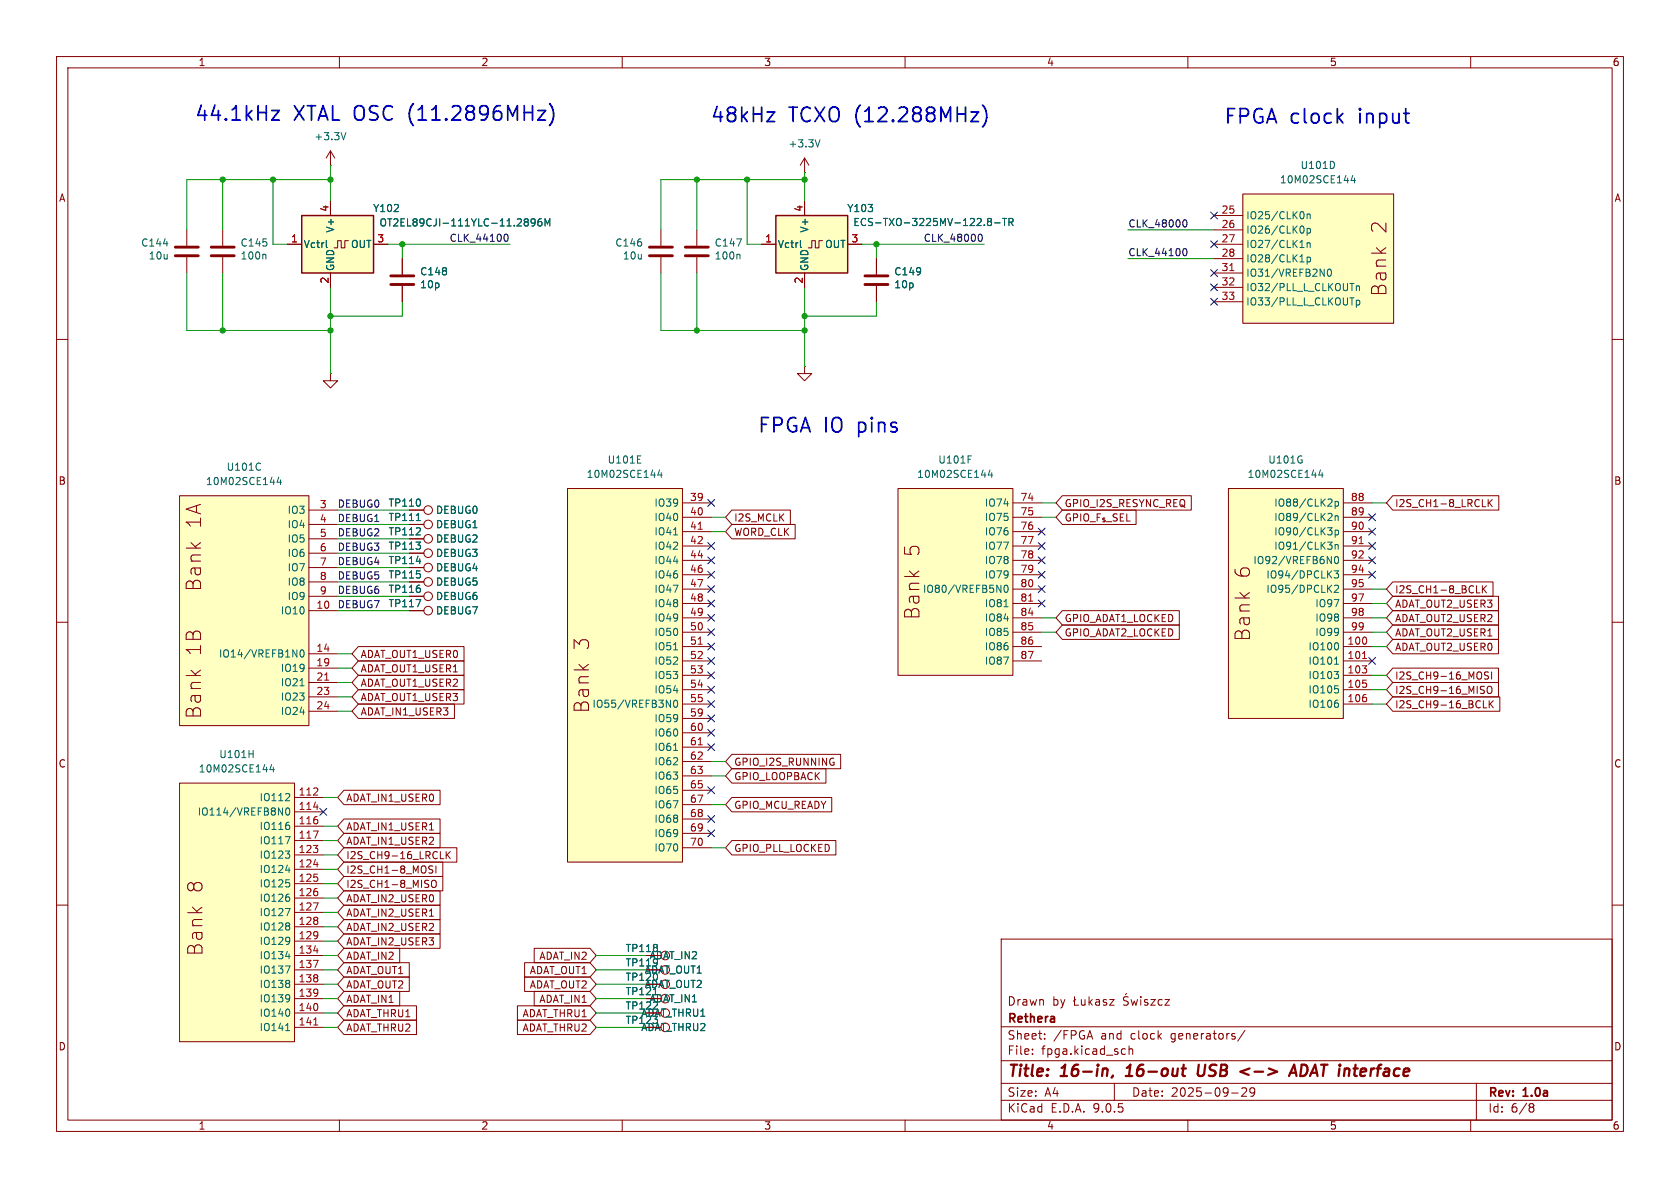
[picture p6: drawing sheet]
<svg xmlns="http://www.w3.org/2000/svg" width="297mm" height="210mm" viewBox="0 0 297 210" stroke-linecap="round" stroke-linejoin="round" font-family="sans-serif">
<g fill="none" stroke="#840000" stroke-width=".18">
<path d="M10 10h277v190h-277zM12 12h273v186h-273zM60 10v2M110 10v2M160 10v2M210 10v2M260 10v2M39.4 40.6v2.8M39.4 45.5v2.8M10 60h2M285 60h2M10 110h2"/>
<path d="M285 110h2M10 160h2M177 166h108v32h-108zM190 176.2v1.5h.7M190.2 176.7l-.5 .3M191.2 176.7v.9l.4 .1 .2-.1M191.8 176.7v1M192.5 176.2v1.5M192.7 177.1l.4 .6M193.1 176.7l-.6 .6M193.7 176.8h.6l.1 .9M194.4 177.1h-.5a.29 .29 0 0 0-.2 .3 .29 .29 0 0 0 .2 .3l.5-.1"/>
<path d="M195.6 176.8l-.4-.1-.2 .2 .1 .2 .5 .2v.3h-.6M196.2 176.7h.8l-.8 1h.8M199.2 175.6l-.2 .2M199.5 176.3l-.6-.1-.2 .1v.5l.6 .3 .2 .3-.3 .3-.6-.1M200 176.7l.2 1 .3-.7 .3 .7 .3-1M201.7 176.2v.1M201.7 176.7v1M202.9 176.8l-.4-.1-.2 .2 .1 .2 .5 .2v.3h-.6M203.5 176.7h.7l-.7 1h.7M205.5 176.8l-.5-.1-.3 .3v.4l.2 .2h.6M206 176.7h.7l-.7 1h.7M285 160h2"/>
<path d="M60 198v2M110 198v2M160 198v2M177 194.5h108M177 191.5h108M177 187.5h108M177 181.5h108M182.5 186.3v.1M182.5 185.5v.1M184.7 183.6v.1M184.7 182.8v.1M197 191.5v3"/>
<path d="M198.5 185.4l.5 .1M199 186.3l-.5 .1M199.6 185.5l.2-.1 .4 .1v.9M199.6 184.9v1.5M210 198v2M217.7 193.2h1.2M219.5 192.4l.6-.1 .2 .1 .1 .3-.9 1.1h.9M220.1 182.1l-1.3 2M221.8 192.9l-.3 .3h-.3l-.2-.3 .1-.5 .4-.1 .2 .1a.99 .99 0 0 1-.3 1.4h-.3M260 198v2M261 191.5v6.5M270.6 195.1l.4 .1 .2 .2-.3 .3"/>
<path d="M270.6 195.7h.3M270.9 195.7l.2 .2 .1 .4-.2 .2-.4 .1"/>
</g>
<path d="M196.7 190.1l-.2 .4M199 190.2h1.2M199.6 188.5l-.4 .3M208.9 188.9h.8M211.9 188.2l-.2 1.6 .2 .3a.66 .66 0 0 0 .9-.1M220.9 188.9l-1.6 .5 1.5 .6M227.9 190.2l.9-2 .4 2M228.1 189.6h1M230.6 188.2h-.5l-.2 2 .7-.1" fill="none" stroke="#840000" stroke-width=".4"/>
<path d="M37.3 43.7h4.1M37.3 45.2h4.1" fill="none" stroke="#840000" stroke-width=".51"/>
<path d="M46.8 44.9l.2 .2v.7" fill="none" stroke="#006464" stroke-width=".18"/>
<path d="M158.7 86.4h20.4v33h-20.4z" fill="#ffffc2"/>
<g fill="none" stroke="#840000" stroke-width=".18">
<path d="M142.2 30.5h.1M142.2 27.9l-.7 1.3M142.2 27.9l.8 1.3M142.2 27.9v2.6M158.7 86.4h20.4v33h-20.4zM179.1 88.9h5M179.1 91.4h5M179.1 94h5M179.1 96.5h5M179.1 99.1h5M179.1 101.6h5M179.1 104.1h5"/>
<path d="M179.1 106.7h5M179.1 109.2h5M179.1 111.8h5M179.1 114.3h5M179.1 116.8h5"/>
</g>
<path d="M145 24.7l-.5 1.3M171.1 80.6h.7M175 83.1l-.3 .9h.8M175.3 83.6v.8M177.5 107.3h.7M177.6 103.6l.2-.2a.68 .68 0 0 1 .4 .7 .68 .68 0 0 1-.4 .6l-.2-.1-.1-.4z" fill="none" stroke="#006464" stroke-width=".18"/>
<path d="M181.9 106.3h.7" fill="none" stroke="#a90000" stroke-width=".18"/>
<path d="M137.2 38.1h12.7v10.2h-12.7z" fill="#ffffc2"/>
<path d="M137.2 38.1h12.7v10.2h-12.7z" fill="none" stroke="#840000" stroke-width=".25"/>
<g fill="none" stroke="#840000" stroke-width=".18">
<path d="M142.2 35.6v2.5M134.6 43.2h2.6M142.2 48.3v2.5M145.4 42.5h-.6v1.3h-.7v-1.3h-.6v1.3h-.6M149.9 43.2h2.5M154.9 45.7v2.8M154.9 50.5v2.8M72.4 90.2h2.5M72.4 108h2.5M72.4 105.4h2.5M72.4 102.9h2.5"/>
<circle cx="75.7" cy="90.2" r=".76"/>
<circle cx="75.7" cy="107.9" r=".76"/>
<circle cx="75.7" cy="105.4" r=".76"/>
<circle cx="75.7" cy="102.9" r=".76"/>
</g>
<path d="M174.8 39.2l-.2-.3 .2-.3h.2l.3 .3-.3 .3M174.8 39.2l-.2 .2v.4l.2 .1 .4-.1 .1-.2v-.2l-.3-.2M174.8 39.2h.2M175.8 39.4h1M177.2 38.6h.8M177.6 38.6v1.3M178.4 39.3l.6-.1 .1-.2-.1-.3-.6-.1v1.3M178.7 39.3l.4 .6M141.5 42.5v1.1M73.5 106h.9l-.6 1.3" fill="none" stroke="#006464" stroke-width=".18"/>
<path d="M152.9 48.8h4.1M152.9 50.3h4.1" fill="none" stroke="#840000" stroke-width=".51"/>
<path d="M217.2 86.4h20.3v40.6h-20.3z" fill="#ffffc2"/>
<g fill="none" stroke="#840000" stroke-width=".18">
<path d="M58.4 29.2h.1M58.4 26.7l-.7 1.2M58.4 26.7l.8 1.2M58.4 26.7v2.5M33 40.6v2.8M33 45.5v2.8M72.4 95.3h2.5M217.2 86.4h20.3v40.6h-20.3zM237.5 88.9h5.1M237.5 91.4h5.1M237.5 94h5.1M237.5 96.5h5.1"/>
<path d="M237.5 99.1h5.1M72.4 100.3h2.5M237.5 101.6h5.1M237.5 104.1h5.1M237.5 106.7h5.1M237.5 109.2h5.1M237.5 111.8h5.1M237.5 114.3h5.1M237.5 116.8h5.1M237.5 119.4h5.1M237.5 121.9h5.1M237.5 124.5h5.1"/>
<circle cx="75.7" cy="95.2" r=".76"/>
<circle cx="75.7" cy="100.3" r=".76"/>
</g>
<g fill="none" stroke="#006464" stroke-width=".18">
<path d="M61.1 23.4l-.4 1.3M28.9 43.1h.8M73.6 99.2h.8M233.4 83.1l-.3 .9h.8M233.7 83.6v.8M234.7 89.5h.8M234.7 93.3h.8l-.4 .5M234.7 95.8h.8l-.4 .5M235.4 90.8l.1 .2-.1 .3-.7 .7h.8M235.4 96.4l.1 .2-.1 .4M235.4 88.3v.5M235.4 93.9v.5"/>
<path d="M236 88.7l.4-.1 .2 .3-.1 .5h-.5M236 88.6v1.3M236 91.2v.8M236 93.7v1.3M236 96.3v.8M236 93.8l.4-.1 .2 .3-.1 .5h-.5M236 91.3l.2-.1h.3l.1 .8M236 96.4l.2-.1h.3l.1 .8M236.1 98.4h.1a.68 .68 0 0 1 .5 .6 .68 .68 0 0 1-.5 .6 .84 .84 0 0 1-.1-1.2zM235.9 100.9h.7l-.4 .5 .4 .1v.6l-.2 .1-.5-.1M235.9 118.7h.7l-.4 .5M235.9 103.6l.5-.2 .2 .4-.7 .9h.7"/>
<path d="M235.9 117.4h.7M236.6 113.9v.7M236.6 119.3v.5M236 121.2h.6M236.5 121.8l.1 .2-.1 .4M236.6 124.4v.5"/>
</g>
<path d="M240.3 96.1h.7M240.9 116.4h.7" fill="none" stroke="#a90000" stroke-width=".18"/>
<path d="M31 43.7h4.1M31 45.2h4.1" fill="none" stroke="#840000" stroke-width=".51"/>
<path d="M53.3 38.1h12.7v10.2h-12.7z" fill="#ffffc2"/>
<path d="M53.3 38.1h12.7v10.2h-12.7z" fill="none" stroke="#840000" stroke-width=".25"/>
<g fill="none" stroke="#840000" stroke-width=".18">
<path d="M58.4 35.6v2.5M50.8 43.2h2.5M58.4 48.3v2.5M61.6 42.5h-.6v1.3h-.7v-1.3h-.6v1.3h-.6M66 43.2h2.6M142.2 64.8v1.2h1.3l-1.3 1.3-1.2-1.3h1.2M142.2 64.8h.1M72.4 97.8h2.5M72.4 92.7h2.5"/>
<circle cx="75.7" cy="92.7" r=".76"/>
<circle cx="75.7" cy="97.8" r=".76"/>
</g>
<path d="M92.9 38.7h.3l.2 .2-.2 .3M92.9 39.2h.3M93.2 39.2l.2 .3v.2l-.1 .2h-.4M94.6 39.2l-.2 .3-.4-.1-.1-.2 .1-.5h.4l.1 .1a.84 .84 0 0 1-.3 1.1h-.2M95.7 38.7h-.4a.86 .86 0 0 0 0 1.2l.5-.1v-.4l-.2-.2h-.4l-.1 .2M96.4 39.9v-1.2l.4 .9 .4-.9v1.2M57.7 42.5v1.1M73.6 92h.7" fill="none" stroke="#006464" stroke-width=".18"/>
<path d="M219.7 34.3h26.7v22.9h-26.7z" fill="#ffffc2"/>
<path d="M214.6 38.1h5.1M219.7 34.3h26.7v22.9h-26.7zM71.1 45.7v2.8M71.1 50.5v2.8M214.6 40.6h5.1M214.6 43.2h5.1M214.6 45.7h5.1M214.6 48.3h5.1M214.6 50.8h5.1M214.6 53.3h5.1" fill="none" stroke="#840000" stroke-width=".18"/>
<g fill="none" stroke="#006464" stroke-width=".18">
<path d="M230.4 37.5l.1 .4-.1 .7M231.1 37.8v.9M231.1 38l.2-.2 .3 .1v.8M235.9 28.8v.7M239.2 31l-.3 .9h.7M239.5 31.5v.8M229.8 43.8h.7M229.8 46.3h.7M230.5 40.2v.8M231.1 40.4v1.2M231.1 42.9v.9M231.1 45.5v1.2"/>
<path d="M231.1 43l.2-.1 .3 .1v.8M231.1 40.4h.3l.3 .2-.1 .6h-.5M231.1 45.5h.3l.3 .2-.1 .5h-.5M234.8 47.7l.2-.1a.68 .68 0 0 1 .4 .6 .68 .68 0 0 1-.4 .6l-.2-.1-.1-.3zM238.6 50.1h.8M238.6 52.6h.8M239.8 50.5v.9M239.8 53.1v1.2M239.8 50.7l.2-.2 .3 .1v.8M239.8 53.1h.4l.2 .2-.1 .6h-.5"/>
</g>
<path d="M217.4 47.8h.7" fill="none" stroke="#a90000" stroke-width=".18"/>
<path d="M69.1 48.8h4.1M69.1 50.3h4.1" fill="none" stroke="#840000" stroke-width=".51"/>
<path d="M31.7 87.6h22.9v40.7h-22.9z" fill="#ffffc2"/>
<g fill="none" stroke="#840000" stroke-width=".18">
<path d="M31.7 87.6h22.9v40.7h-22.9zM54.6 90.2h5.1M54.6 92.7h5.1M54.6 95.3h5.1M54.6 97.8h5.1M54.6 100.3h5.1M54.6 102.9h5.1M54.6 105.4h5.1M54.6 108h5.1M54.6 115.6h5.1M54.6 118.1h5.1M54.6 120.7h5.1"/>
<path d="M54.6 123.2h5.1M54.6 125.7h5.1"/>
</g>
<path d="M46 81.9l.1 .1M46.1 83l-.1 .1M49.3 84.3l-.3 .9h.8M49.6 84.8v.9M53.2 114.9h.1a.68 .68 0 0 1 .5 .6 .68 .68 0 0 1-.5 .6 .84 .84 0 0 1-.1-1.2zM53 121.2h.8" fill="none" stroke="#006464" stroke-width=".18"/>
<path d="M57.4 120.2h.7" fill="none" stroke="#a90000" stroke-width=".18"/>
<path d="M100.3 86.4h20.3v66h-20.3z" fill="#ffffc2"/>
<g fill="none" stroke="#840000" stroke-width=".18">
<path d="M100.3 86.4h20.3v66h-20.3zM120.6 88.9h5.1M120.6 91.4h5.1M120.6 94h5.1M120.6 96.5h5.1M120.6 99.1h5.1M120.6 101.6h5.1M120.6 104.1h5.1M120.6 106.7h5.1M120.6 109.2h5.1M120.6 111.8h5.1M120.6 114.3h5.1"/>
<path d="M120.6 116.8h5.1M120.6 119.4h5.1M120.6 121.9h5.1M120.6 124.5h5.1M120.6 127h5.1M120.6 129.5h5.1M120.6 132.1h5.1M120.6 134.6h5.1M120.6 137.2h5.1M120.6 139.7h5.1M120.6 142.2h5.1M120.6 144.8h5.1"/>
<path d="M120.6 147.3h5.1M120.6 149.9h5.1"/>
</g>
<path d="M112.7 81.9h.6M112.7 80.6h.6M116.6 83.1l-.3 .9h.8M116.9 83.6v.8M119.1 94.6h.7M119.1 114.9h.7M119.1 132.7h.7M119.2 123.9l.2-.1a.68 .68 0 0 1 .4 .6 .68 .68 0 0 1-.4 .6l-.2-.1-.1-.3z" fill="none" stroke="#006464" stroke-width=".18"/>
<path d="M123.4 93.6h.8M123.4 113.9h.8M123.4 131.7h.8" fill="none" stroke="#a90000" stroke-width=".18"/>
<path d="M31.7 138.4h20.4v45.8h-20.4z" fill="#ffffc2"/>
<g fill="none" stroke="#840000" stroke-width=".18">
<path d="M58.4 35.6v2.5M142.2 35.6v2.5M50.8 43.2h2.5M58.4 48.3v2.5M66 43.2h2.6M71.1 45.7v2.8M71.1 50.5v2.8M116.8 40.6v2.8M116.8 45.5v2.8M123.2 40.6v2.8M123.2 45.5v2.8M134.6 43.2h2.6"/>
<path d="M142.2 48.3v2.5M149.9 43.2h2.5M154.9 45.7v2.8M154.9 50.5v2.8M58.4 66v1.3h1.3l-1.3 1.3-1.3-1.3h1.3M58.4 66h.1M72.4 90.2h2.5M72.4 95.3h2.5M72.4 97.8h2.5M72.4 92.7h2.5M129.4 92.7h11.2v2.6h-11.2l-1.1-1.3zM129.4 90.2h10.3v2.5h-10.3l-1.1-1.3z"/>
<path d="M187.8 90.2h13v2.5h-13l-1.1-1.3zM187.8 87.6h22.8v2.6h-22.8l-1.1-1.3zM246.2 87.6h18.8v2.6h-18.8l-1.1-1.3zM262.1 89.6h.6M263.1 88.3v1.3M263.3 88.8l.5 .8M263.8 88.3l-.7 .7M63.3 119.4h18.7v2.5h-18.7l-1.1-1.2zM63.3 114.3h18.7v2.5h-18.7l-1.1-1.2zM63.3 116.8h18.7v2.6h-18.7l-1.1-1.3zM72.4 108h2.5M72.4 105.4h2.5"/>
<path d="M72.4 102.9h2.5M72.4 100.3h2.5M187.8 107.9h20.7v2.6h-20.7l-1.1-1.3zM187.8 110.5h20.7v2.5h-20.7l-1.1-1.2zM246.2 110.5h18.7v2.5h-18.7l-1.1-1.2zM246.2 118.1h18.7v2.6h-18.7l-1.1-1.3zM246.2 107.9h18.7v2.6h-18.7l-1.1-1.3zM246.2 102.9h17.7v2.5h-17.7l-1.1-1.3zM246.2 105.4h18.7v2.6h-18.7l-1.1-1.3zM246.2 113h18.7v2.6h-18.7l-1.1-1.3zM261 104.8h.6M262.1 103.5v1.3"/>
<path d="M262.2 104.1l.6 .7M262.8 103.5l-.7 .8M263.1 118.8h-.4l-.2 .1v.4l.5 .2 .1 .3-.2 .3-.5-.1M263.7 118.8v1.3M31.7 138.4h20.4v45.8h-20.4zM60.8 139.7h17v2.5h-17l-1.1-1.2zM63.3 124.5h17v2.5h-17l-1.1-1.3zM63.3 121.9h18.7v2.6h-18.7l-1.1-1.3zM129.4 133.3h19.2v2.6h-19.2l-1.1-1.3zM129.4 135.9h16.6v2.5h-16.6l-1.1-1.2zM246.2 120.6h18.7v2.6h-18.7l-1.1-1.3zM246.2 123.2h19v2.5h-19l-1.1-1.2z"/>
<path d="M262.2 121.3l.2 .1M262.2 125.1h.6M262.3 122l.1 .2-.1 .3M263 121.5l.2-.2a.43 .43 0 0 1 .6 .4v.5a.42 .42 0 0 1-.5 .4 .42 .42 0 0 1-.4-.4zM263.3 123.9v1.2M263.5 124.4l.5 .7M264 123.9l-.7 .7M52.1 141h5M52.1 143.5h5M52.1 146.1h5M52.1 148.6h5M52.1 151.1h5"/>
<path d="M52.1 153.7h5M52.1 156.2h5M52.1 158.8h5M60.8 149.9h20v2.5h-20l-1.1-1.3zM60.8 144.8h17v2.5h-17l-1.1-1.2zM60.8 147.3h17v2.6h-17l-1.1-1.3zM60.8 154.9h17.5v2.6h-17.5l-1.1-1.3zM60.8 157.5h17v2.5h-17l-1.1-1.2zM60.8 152.4h17.5v2.5h-17.5l-1.1-1.2zM75.8 153.4l.7 .6-.2 .3h-.5M76.3 155.8l.3-.2a.43 .43 0 0 1 .5 .4v.5a.42 .42 0 0 1-.4 .4 .42 .42 0 0 1-.4-.4zM76.5 153.1h-.5l-.2 .2"/>
<path d="M77.1 153.1v1.2M77.8 151.8h.7M78.9 150.5v1.3M79.1 151.1l.5 .7M79.6 150.5l-.7 .8M129.4 141h17.6v2.5h-17.6l-1.1-1.3zM129.4 148.6h18.4v2.5h-18.4l-1.1-1.2zM52.1 161.3h5M52.1 163.8h5M52.1 166.4h5M52.1 168.9h5M52.1 171.5h5"/>
<path d="M52.1 174h5M52.1 176.5h5M52.1 179.1h5M60.8 160h17v2.6h-17l-1.1-1.3zM60.8 162.6h17v2.5h-17l-1.1-1.3zM60.8 167.6h9.9v2.6h-9.9l-1.1-1.3zM60.8 165.1h17v2.5h-17l-1.1-1.2zM60.8 175.3h9.9v2.5h-9.9l-1.1-1.3zM60.8 170.2h11.6v2.5h-11.6l-1.1-1.2zM60.8 172.7h11.6v2.6h-11.6l-1.1-1.3zM60.8 177.8h12.8v2.5h-12.8l-1.1-1.2zM91.5 177.8h12.8l1.1 1.3-1.1 1.2h-12.8z"/>
<path d="M92.7 172.7h11.6l1.1 1.3-1.1 1.3h-11.6zM92.7 170.2h11.6l1.1 1.3-1.1 1.2h-11.6zM94.4 167.6h9.9l1.1 1.3-1.1 1.3h-9.9zM94.4 175.3h9.9l1.1 1.2-1.1 1.3h-9.9zM52.1 181.6h5M60.8 180.3h12.8v2.6h-12.8l-1.1-1.3zM91.5 180.3h12.8l1.1 1.3-1.1 1.3h-12.8z"/>
</g>
<g fill="none" stroke="#006464" stroke-width=".18">
<path d="M92.9 38.7h.3l.2 .2-.2 .3M92.9 39.2h.3M93.2 39.2l.2 .3v.2l-.1 .2h-.4M94.6 39.2l-.2 .3-.4-.1-.1-.2 .1-.5h.4l.1 .1a.84 .84 0 0 1-.3 1.1h-.2M95.7 38.7h-.4a.86 .86 0 0 0 0 1.2l.5-.1v-.4l-.2-.2h-.4l-.1 .2M96.4 39.9v-1.2l.4 .9 .4-.9v1.2M174.8 39.2l-.2-.3 .2-.3h.2l.3 .3-.3 .3M174.8 39.2l-.2 .2v.4l.2 .1 .4-.1 .1-.2v-.2l-.3-.2M174.8 39.2h.2M175.8 39.4h1M177.2 38.6h.8M177.6 38.6v1.3"/>
<path d="M178.4 39.3l.6-.1 .1-.2-.1-.3-.6-.1v1.3M178.7 39.3l.4 .6M57.7 42.5v1.1M130.2 42.2h.9l-.6 1.3M130.6 44.9l.2 .2v.7M141.5 42.5v1.1M73.6 99.2h.8M73.6 92h.7M73.5 106h.9l-.6 1.3M44 133.3h.8M44.8 132.7v1.2M48 135.1l-.3 .9h.8"/>
<path d="M48.3 135.6v.9M49.2 142.8l.7 1.3v-1.3M50.4 147.9h.9l-.6 1.3M50.4 150.4h.8l-.4 .5M50.5 153.8h.8M50.6 155.5h.6M50.6 142.9l.2-.1a.68 .68 0 0 1 .4 .7 .68 .68 0 0 1-.4 .6l-.2-.1-.1-.4zM51.1 140.3l.1 .2v.3l-.8 .7h.8M51.1 156.1l.1 .1-.1 .5M51.2 146v.5M51.2 151v.6M51.2 158.7v.5"/>
<path d="M50.4 160.6h.9l-.6 1.3M50.4 170.8h.9l-.6 1.2M50.5 169.1h.8M51.1 165.7l.1 .1a1.07 1.07 0 0 1-.2 1M51.1 175.9l.1 .1a1.07 1.07 0 0 1-.2 1M51.2 163.3v.3M51.2 163.8v.5M51.2 173.4v.3M51.2 174v.4M51.2 178.6v.8M51.2 166.2l-.1 .2M51.2 176.4l-.1 .2"/>
<path d="M50.5 182.2h.7"/>
</g>
<path d="M56.1 139.4v.4M55.4 140.6h.8M55.4 146.9h.8l-.5 1.3M55.4 159.6h.8l-.5 1.3M55.5 142.7h.7M55.5 152.8h.7M55.4 169.8h.8l-.5 1.2M55.5 168.1h.7M55.5 181.2h.7" fill="none" stroke="#a90000" stroke-width=".18"/>
<path d="M114.8 43.7h4.1M114.8 45.2h4.1M121.2 43.7h4M121.2 45.2h4" fill="none" stroke="#840000" stroke-width=".51"/>
<path d="M209.2 39l.2-.1a.68 .68 0 0 1 .4 .6 .68 .68 0 0 1-.4 .6l-.2-.1M89.2 41.5l.2-.1a.68 .68 0 0 1 .4 .6 .68 .68 0 0 1-.4 .7l-.2-.2M173 41.5l.2-.1a.68 .68 0 0 1 .5 .6 .68 .68 0 0 1-.5 .7l-.2-.2M209.2 44.1l.2-.2a.68 .68 0 0 1 .4 .7 .68 .68 0 0 1-.4 .6l-.2-.1" fill="none" stroke="#0f0f0f" stroke-width=".18"/>
<g fill="none" stroke="#009600" stroke-width=".18">
<path d="M39.4 31.8v8.8M48.3 31.8v11.4h2.5M58.4 29.2v6.4M58.4 31.8h-25.4v8.8M123.2 31.8v8.8M132.1 31.8v11.4h2.5M142.2 30.5v5.1M142.2 31.8h-25.4v8.8M33 48.3v10.1h25.4M39.4 48.3v10.1M58.4 50.8v15.2M68.6 43.2h21.6"/>
<path d="M71.1 53.3v2.6h-12.7M71.1 43.2v2.5M116.8 48.3v10.1h25.4M123.2 48.3v10.1M142.2 50.8v14M152.4 43.2h21.6M154.9 53.3v2.6h-12.7M154.9 43.2v2.5M199.4 45.7h15.2M199.4 40.6h15.2M59.7 97.8h12.7M59.7 95.3h12.7"/>
<path d="M59.7 92.7h12.7M59.7 90.2h12.7M125.7 91.4h2.6M125.7 94h2.6M184.1 88.9h2.6M184.1 91.4h2.6M242.6 88.9h2.5M59.7 100.3h12.7M59.7 102.9h12.7M59.7 115.6h2.5M59.7 118.1h2.5M59.7 105.4h12.7"/>
<path d="M59.7 108h12.7M184.1 109.2h2.6M184.1 111.8h2.6M242.6 104.1h2.5M242.6 106.7h2.5M242.6 109.2h2.5M242.6 114.3h2.5M242.6 119.4h2.5M242.6 111.8h2.5M59.7 125.7h2.5M59.7 120.7h2.5M59.7 123.2h2.5"/>
<path d="M125.7 137.2h2.6M125.7 134.6h2.6M242.6 121.9h2.5M242.6 124.5h2.5M57.1 141h2.6M57.1 146.1h2.6M57.1 148.6h2.6M57.1 156.2h2.6M57.1 158.8h2.6M57.1 151.1h2.6M57.1 153.7h2.6M125.7 149.9h2.6"/>
<path d="M125.7 142.2h2.6M57.1 168.9h2.6M57.1 179.1h2.6M57.1 176.5h2.6M57.1 174h2.6M57.1 171.5h2.6M57.1 161.3h2.6M57.1 163.8h2.6M57.1 166.4h2.6M105.4 168.9h8.9M105.4 179.1h8.9M105.4 176.5h8.9"/>
<path d="M105.4 174h8.9M105.4 171.5h8.9M57.1 181.6h2.6M105.4 181.6h8.9"/>
</g>
<g fill="none" stroke="#000084" stroke-width=".18">
<path d="M214 37.5l1.2 1.2M215.2 37.5l-1.2 1.2M214 47.7l1.2 1.2M214 42.6l1.2 1.2M214 52.7l1.2 1.2M214 50.2l1.2 1.2M215.2 47.7l-1.2 1.2M215.2 42.6l-1.2 1.2M215.2 52.7l-1.2 1.2M215.2 50.2l-1.2 1.2M125.1 95.9l1.2 1.2M125.1 98.5l1.2 1.2"/>
<path d="M125.1 88.3l1.2 1.2M126.3 95.9l-1.2 1.2M126.3 98.5l-1.2 1.2M126.3 88.3l-1.2 1.2M183.5 98.5l1.3 1.2M183.5 93.4l1.3 1.2M183.5 95.9l1.3 1.2M184.8 98.5l-1.3 1.2M184.8 93.4l-1.3 1.2M184.8 95.9l-1.3 1.2M242 98.5l1.2 1.2M242 93.4l1.2 1.2"/>
<path d="M242 90.8l1.2 1.2M242 95.9l1.2 1.2M243.2 98.5l-1.2 1.2M243.2 93.4l-1.2 1.2M243.2 90.8l-1.2 1.2M243.2 95.9l-1.2 1.2M125.1 111.2l1.2 1.2M125.1 108.6l1.2 1.2M125.1 101l1.2 1.2M125.1 106.1l1.2 1.2M125.1 103.5l1.2 1.2M125.1 118.8l1.2 1.2"/>
<path d="M125.1 116.2l1.2 1.2M125.1 113.7l1.2 1.2M126.3 111.2l-1.2 1.2M126.3 108.6l-1.2 1.2M126.3 101l-1.2 1.2M126.3 106.1l-1.2 1.2M126.3 103.5l-1.2 1.2M126.3 118.8l-1.2 1.2M126.3 116.2l-1.2 1.2M126.3 113.7l-1.2 1.2M183.5 103.5l1.3 1.2M183.5 106.1l1.3 1.2"/>
<path d="M183.5 101l1.3 1.2M184.8 103.5l-1.3 1.2M184.8 106.1l-1.3 1.2M184.8 101l-1.3 1.2M242 116.2l1.2 1.2M242 101l1.2 1.2M243.2 116.2l-1.2 1.2M243.2 101l-1.2 1.2M125.1 139.1l1.2 1.2M125.1 121.3l1.2 1.2M125.1 123.9l1.2 1.2M125.1 126.4l1.2 1.2"/>
<path d="M125.1 128.9l1.2 1.2M125.1 131.5l1.2 1.2M126.3 131.5l-1.2 1.2M126.3 139.1l-1.2 1.2M126.3 121.3l-1.2 1.2M126.3 123.9l-1.2 1.2M126.3 126.4l-1.2 1.2M126.3 128.9l-1.2 1.2M56.5 142.9l1.3 1.2M57.8 142.9l-1.3 1.2M125.1 144.2l1.2 1.2M125.1 146.7l1.2 1.2"/>
<path d="M126.3 144.2l-1.2 1.2M126.3 146.7l-1.2 1.2"/>
</g>
<path d="M48 19.5h1.4l-1.4 1.7h1.4M95.1 19.5h1.3l-1.3 1.7h1.3M97.2 18.3a2.91 2.91 0 0 1 0 3.9M135.6 19.8h1.3l-1.3 1.7h1.3M171.7 19.8h1.3l-1.3 1.7h1.3M173.7 18.6a2.91 2.91 0 0 1 0 3.9M236.7 20.8l.7 .9M237.4 20l-1 1" fill="none" stroke="#0000c2" stroke-width=".32"/>
<g fill="#009600" stroke="#009600" stroke-width=".18">
<circle cx="154.9" cy="43.2" r=".46"/>
<circle cx="39.4" cy="31.8" r=".46"/>
<circle cx="48.3" cy="31.8" r=".46"/>
<circle cx="58.4" cy="55.9" r=".46"/>
<circle cx="71.1" cy="43.2" r=".46"/>
<circle cx="39.4" cy="58.4" r=".46"/>
<circle cx="58.4" cy="31.8" r=".46"/>
<circle cx="142.2" cy="55.9" r=".46"/>
<circle cx="142.2" cy="31.8" r=".46"/>
<circle cx="58.4" cy="58.4" r=".46"/>
<circle cx="132.1" cy="31.8" r=".46"/>
<circle cx="123.2" cy="31.8" r=".46"/>
<circle cx="142.2" cy="58.4" r=".46"/>
<circle cx="123.2" cy="58.4" r=".46"/>
</g>
<g font-size="3.5" fill="#0000c2">
<text x="34.3" y="21.8">44.1kHz</text>
<text x="51.9" y="21.8">XTAL OSC (11.2896MHz)</text>
<text x="125.5" y="22.1">48kHz</text>
<text x="139.5" y="22.1">TCXO (12.288MHz)</text>
<text x="216.2" y="22.3">FPGA clock</text>
<text x="240.5" y="22.3">input</text>
<text x="133.8" y="76.9">FPGA IO</text>
<text x="151.9" y="76.9">pins</text>
</g>
<g font-size="3.5" fill="#840000">
<text x="245.3" y="41.4" transform="rotate(-90 245.3 41.4)">2</text>
<text x="245.3" y="52.5" transform="rotate(-90 245.3 52.5)">Bank</text>
<text x="35.8" y="93.5" transform="rotate(-90 35.8 93.5)">1A</text>
<text x="162.8" y="98.5" transform="rotate(-90 162.8 98.5)">5</text>
<text x="35.8" y="104.6" transform="rotate(-90 35.8 104.6)">Bank</text>
<text x="221.2" y="102.4" transform="rotate(-90 221.2 102.4)">6</text>
<text x="162.8" y="109.6" transform="rotate(-90 162.8 109.6)">Bank</text>
<text x="221.2" y="113.4" transform="rotate(-90 221.2 113.4)">Bank</text>
<text x="35.8" y="116.1" transform="rotate(-90 35.8 116.1)">1B</text>
<text x="104.4" y="115.1" transform="rotate(-90 104.4 115.1)">3</text>
<text x="35.8" y="127.1" transform="rotate(-90 35.8 127.1)">Bank</text>
<text x="104.4" y="126.1" transform="rotate(-90 104.4 126.1)">Bank</text>
<text x="36" y="158" transform="rotate(-90 36 158)">8</text>
<text x="36" y="169.1" transform="rotate(-90 36 169.1)">Bank</text>
</g>
<g font-size="2.8" fill="#840000">
<text x="178" y="190.9">Title:</text>
<text x="187.7" y="190.9">16-in,</text>
<text x="200" y="190.9">16-out</text>
<text x="213.4" y="190.9">USB</text>
<text x="221.7" y="190.9">&lt;-&gt;</text>
<text x="231.4" y="190.9">ADAT interface</text>
</g>
<g font-size="2.1" fill="#840000">
<text x="178" y="178">Drawn</text>
<text x="186" y="178">by</text>
<text x="178" y="184">Sheet:</text>
<text x="178" y="181.2">Rethera</text>
<text x="186.2" y="184">/FPGA</text>
<text x="194.7" y="184">and</text>
<text x="200" y="184">clock</text>
<text x="207.3" y="184">generators/</text>
<text x="178" y="186.7">File:</text>
<text x="184.1" y="186.7">fpga.kicad_sch</text>
<text x="178" y="196.9">KiCad</text>
<text x="178" y="194.1">Size:</text>
<text x="184.7" y="194.1">A4</text>
<text x="185.7" y="196.9">E.D.A.</text>
<text x="193.3" y="196.9">9.0.5</text>
<text x="200" y="194.1">Date:</text>
<text x="207" y="194.1">2025-09-29</text>
<text x="263" y="194.3">Rev:</text>
<text x="263" y="196.9">Id:</text>
<text x="267.1" y="196.9">6/8</text>
<text x="269.4" y="194.3">1.0a</text>
</g>
<g font-size="1.8" fill="#840000">
<text x="35" y="11.9">1</text>
<text x="85" y="11.9">2</text>
<text x="135" y="11.9">3</text>
<text x="185" y="11.9">4</text>
<text x="235" y="11.9">5</text>
<text x="285" y="11.9">6</text>
<text x="10.3" y="35.9">A</text>
<text x="285.3" y="35.9">A</text>
<text x="10.3" y="85.9">B</text>
<text x="188.1" y="89.9">GPIO_I2S_RESYNC_REQ</text>
<text x="246.5" y="89.9">I2S_CH1-8_LRCLK</text>
<text x="285.3" y="85.9">B</text>
<text x="129.7" y="94.9">WORD_CLK</text>
<text x="129.7" y="92.4">I2S_MCLK</text>
<text x="188.1" y="92.4">GPIO_F_{s}_SEL</text>
<text x="246.5" y="105.1">I2S_CH1-8_BCLK</text>
<text x="246.5" y="107.6">ADAT_OUT2_USER3</text>
<text x="188.1" y="110.2">GPIO_ADAT1_LOCKED</text>
<text x="188.1" y="112.7">GPIO_ADAT2_LOCKED</text>
<text x="246.5" y="112.7">ADAT_OUT2_USER1</text>
<text x="246.5" y="110.2">ADAT_OUT2_USER2</text>
<text x="63.7" y="116.5">ADAT_OUT1_USER0</text>
<text x="63.7" y="119.1">ADAT_OUT1_USER1</text>
<text x="246.5" y="115.3">ADAT_OUT2_USER0</text>
<text x="63.7" y="124.1">ADAT_OUT1_USER3</text>
<text x="63.7" y="121.6">ADAT_OUT1_USER2</text>
<text x="246.5" y="120.3">I2S_CH9-16_MOSI</text>
<text x="246.5" y="122.9">I2S_CH9-16_MISO</text>
<text x="246.5" y="125.4">I2S_CH9-16_BCLK</text>
<text x="63.7" y="126.7">ADAT_IN1_USER3</text>
<text x="10.3" y="135.9">C</text>
<text x="129.7" y="135.6">GPIO_I2S_RUNNING</text>
<text x="285.3" y="135.9">C</text>
<text x="61.1" y="141.9">ADAT_IN1_USER0</text>
<text x="129.7" y="143.2">GPIO_MCU_READY</text>
<text x="129.7" y="138.1">GPIO_LOOPBACK</text>
<text x="61.1" y="147">ADAT_IN1_USER1</text>
<text x="61.1" y="149.5">ADAT_IN1_USER2</text>
<text x="61.1" y="152.1">I2S_CH9-16_LRCLK</text>
<text x="61.1" y="154.6">I2S_CH1-8_MOSI</text>
<text x="129.7" y="150.8">GPIO_PLL_LOCKED</text>
<text x="61.1" y="157.2">I2S_CH1-8_MISO</text>
<text x="61.1" y="159.7">ADAT_IN2_USER0</text>
<text x="61.1" y="162.2">ADAT_IN2_USER1</text>
<text x="61.1" y="164.8">ADAT_IN2_USER2</text>
<text x="61.1" y="167.3">ADAT_IN2_USER3</text>
<text x="61.1" y="169.9">ADAT_IN2</text>
<text x="61.1" y="172.4">ADAT_OUT1</text>
<text x="93.6" y="172.4">ADAT_OUT1</text>
<text x="95.3" y="169.9">ADAT_IN2</text>
<text x="113.9" y="172.3">ADAT_OUT1</text>
<text x="114.7" y="169.8">ADAT_IN2</text>
<text x="61.1" y="177.5">ADAT_IN1</text>
<text x="61.1" y="174.9">ADAT_OUT2</text>
<text x="93.6" y="174.9">ADAT_OUT2</text>
<text x="95.3" y="177.5">ADAT_IN1</text>
<text x="113.3" y="179.9">ADAT_THRU1</text>
<text x="113.9" y="174.9">ADAT_OUT2</text>
<text x="114.7" y="177.4">ADAT_IN1</text>
<text x="10.3" y="185.9">D</text>
<text x="61.1" y="182.6">ADAT_THRU2</text>
<text x="61.1" y="180">ADAT_THRU1</text>
<text x="92.3" y="182.6">ADAT_THRU2</text>
<text x="92.3" y="180">ADAT_THRU1</text>
<text x="113.3" y="182.5">ADAT_THRU2</text>
<text x="285.3" y="185.9">D</text>
<text x="35" y="199.9">1</text>
<text x="85" y="199.9">2</text>
<text x="135" y="199.9">3</text>
<text x="185" y="199.9">4</text>
<text x="235" y="199.9">5</text>
<text x="285" y="199.9">6</text>
</g>
<g font-size="1.8" fill="#006464">
<text x="55.5" y="25">+3.3V</text>
<text x="139.3" y="26.3">+3.3V</text>
<text x="226.2" y="32.6">10M02SCE144</text>
<text x="229.8" y="30.1">U101D</text>
<text x="59.3" y="41.2" transform="rotate(-90 59.3 41.2)">V+</text>
<text x="65.9" y="37.7">Y102</text>
<text x="67" y="40.2">OT2EL89CJI-111YLC-11.2896M</text>
<text x="143.1" y="41.2" transform="rotate(-90 143.1 41.2)">V+</text>
<text x="149.7" y="37.7">Y103</text>
<text x="150.8" y="40.2">ECS-TXO-3225MV-122.8-TR</text>
<text x="220.2" y="39">IO25/CLK0n</text>
<text x="220.2" y="41.5">IO26/CLK0p</text>
<text x="24.9" y="43.8">C144</text>
<text x="26.2" y="46.1">10u</text>
<text x="42.4" y="43.8">C145</text>
<text x="42.4" y="46.1">100n</text>
<text x="53.6" y="44">Vctrl</text>
<text x="62" y="44">OUT</text>
<text x="108.7" y="43.8">C146</text>
<text x="110" y="46.1">10u</text>
<text x="126.2" y="43.8">C147</text>
<text x="126.2" y="46.1">100n</text>
<text x="137.4" y="44">Vctrl</text>
<text x="145.8" y="44">OUT</text>
<text x="220.2" y="44">IO27/CLK1n</text>
<text x="220.2" y="46.6">IO28/CLK1p</text>
<text x="59.3" y="48" transform="rotate(-90 59.3 48)">GND</text>
<text x="74.2" y="48.9">C148</text>
<text x="74.2" y="51.2">10p</text>
<text x="143.1" y="48" transform="rotate(-90 143.1 48)">GND</text>
<text x="158" y="48.9">C149</text>
<text x="158" y="51.2">10p</text>
<text x="220.2" y="49.1">IO31/VREFB2N0</text>
<text x="220.2" y="51.7">IO32/PLL_L_CLKOUTn</text>
<text x="220.2" y="54.2">IO33/PLL_L_CLKOUTp</text>
<text x="40" y="83.4">U101C</text>
<text x="107.3" y="82.1">U101E</text>
<text x="165.8" y="82.1">U101F</text>
<text x="224.1" y="82.1">U101G</text>
<text x="36.3" y="86">10M02SCE144</text>
<text x="68.6" y="89.8">TP110</text>
<text x="103.6" y="84.7">10M02SCE144</text>
<text x="115.6" y="89.8">IO39</text>
<text x="162" y="84.7">10M02SCE144</text>
<text x="174" y="89.8">IO74</text>
<text x="220.5" y="84.7">10M02SCE144</text>
<text x="225.2" y="89.8">IO88/CLK2p</text>
<text x="50.8" y="91">IO3</text>
<text x="50.8" y="93.6">IO4</text>
<text x="68.6" y="94.8">TP112</text>
<text x="68.6" y="92.3">TP111</text>
<text x="77" y="91">DEBUG0</text>
<text x="77" y="93.6">DEBUG1</text>
<text x="115.6" y="92.3">IO40</text>
<text x="115.6" y="94.8">IO41</text>
<text x="174" y="92.3">IO75</text>
<text x="174" y="94.8">IO76</text>
<text x="225.2" y="92.3">IO89/CLK2n</text>
<text x="225.2" y="94.8">IO90/CLK3p</text>
<text x="50.8" y="96.1">IO5</text>
<text x="50.8" y="98.7">IO6</text>
<text x="50.8" y="101.2">IO7</text>
<text x="68.6" y="99.9">TP114</text>
<text x="68.6" y="97.4">TP113</text>
<text x="77" y="101.2">DEBUG4</text>
<text x="77" y="96.1">DEBUG2</text>
<text x="77" y="98.7">DEBUG3</text>
<text x="115.6" y="97.4">IO42</text>
<text x="115.6" y="99.9">IO44</text>
<text x="174" y="97.4">IO77</text>
<text x="174" y="99.9">IO78</text>
<text x="221.5" y="99.9">IO92/VREFB6N0</text>
<text x="225.2" y="97.4">IO91/CLK3n</text>
<text x="50.8" y="103.7">IO8</text>
<text x="50.8" y="106.3">IO9</text>
<text x="68.6" y="107.5">TP117</text>
<text x="68.6" y="105">TP116</text>
<text x="68.6" y="102.5">TP115</text>
<text x="77" y="106.3">DEBUG6</text>
<text x="77" y="103.7">DEBUG5</text>
<text x="115.6" y="102.5">IO46</text>
<text x="115.6" y="105">IO47</text>
<text x="115.6" y="107.5">IO48</text>
<text x="163.1" y="105">IO80/VREFB5N0</text>
<text x="174" y="102.5">IO79</text>
<text x="174" y="107.5">IO81</text>
<text x="223.8" y="102.5">IO94/DPCLK3</text>
<text x="223.8" y="105">IO95/DPCLK2</text>
<text x="232.4" y="107.5">IO97</text>
<text x="49.5" y="108.8">IO10</text>
<text x="77" y="108.8">DEBUG7</text>
<text x="115.6" y="110.1">IO49</text>
<text x="115.6" y="112.6">IO50</text>
<text x="174" y="110.1">IO84</text>
<text x="174" y="112.6">IO85</text>
<text x="232.4" y="110.1">IO98</text>
<text x="232.4" y="112.6">IO99</text>
<text x="38.6" y="116.4">IO14/VREFB1N0</text>
<text x="49.5" y="119">IO19</text>
<text x="115.6" y="115.2">IO51</text>
<text x="115.6" y="117.7">IO52</text>
<text x="174" y="115.2">IO86</text>
<text x="174" y="117.7">IO87</text>
<text x="231.2" y="115.2">IO100</text>
<text x="231.2" y="117.7">IO101</text>
<text x="49.5" y="121.5">IO21</text>
<text x="49.5" y="124.1">IO23</text>
<text x="104.6" y="125.3">IO55/VREFB3N0</text>
<text x="115.6" y="120.2">IO53</text>
<text x="115.6" y="122.8">IO54</text>
<text x="231.2" y="120.2">IO103</text>
<text x="231.2" y="122.8">IO105</text>
<text x="231.2" y="125.3">IO106</text>
<text x="49.5" y="126.6">IO24</text>
<text x="115.6" y="127.9">IO59</text>
<text x="115.6" y="130.4">IO60</text>
<text x="35" y="136.8">10M02SCE144</text>
<text x="38.7" y="134.2">U101H</text>
<text x="115.6" y="132.9">IO61</text>
<text x="115.6" y="135.5">IO62</text>
<text x="45.8" y="141.8">IO112</text>
<text x="115.6" y="138">IO63</text>
<text x="115.6" y="140.6">IO65</text>
<text x="115.6" y="143.1">IO67</text>
<text x="34.8" y="144.4">IO114/VREFB8N0</text>
<text x="45.8" y="146.9">IO116</text>
<text x="45.8" y="149.5">IO117</text>
<text x="115.6" y="145.6">IO68</text>
<text x="115.6" y="148.2">IO69</text>
<text x="45.8" y="152">IO123</text>
<text x="45.8" y="154.5">IO124</text>
<text x="115.6" y="150.7">IO70</text>
<text x="45.8" y="157.1">IO125</text>
<text x="45.8" y="159.6">IO126</text>
<text x="45.8" y="162.2">IO127</text>
<text x="45.8" y="164.7">IO128</text>
<text x="45.8" y="167.2">IO129</text>
<text x="45.8" y="169.8">IO134</text>
<text x="45.8" y="172.3">IO137</text>
<text x="110.5" y="168.5">TP118</text>
<text x="110.5" y="173.6">TP120</text>
<text x="110.5" y="171">TP119</text>
<text x="45.8" y="174.9">IO138</text>
<text x="45.8" y="177.4">IO139</text>
<text x="45.8" y="179.9">IO140</text>
<text x="110.5" y="176.1">TP121</text>
<text x="110.5" y="178.7">TP122</text>
<text x="45.8" y="182.5">IO141</text>
<text x="110.5" y="181.2">TP123</text>
</g>
<g font-size="1.8" fill="#a90000">
<text x="58.2" y="37.5" transform="rotate(-90 58.2 37.5)">4</text>
<text x="142" y="37.5" transform="rotate(-90 142 37.5)">4</text>
<text x="215.9" y="37.8">25</text>
<text x="215.9" y="40.4">26</text>
<text x="51.4" y="42.9">1</text>
<text x="66.6" y="42.9">3</text>
<text x="135.2" y="42.9">1</text>
<text x="150.4" y="42.9">3</text>
<text x="215.9" y="42.9">27</text>
<text x="215.9" y="45.5">28</text>
<text x="58.2" y="50.2" transform="rotate(-90 58.2 50.2)">2</text>
<text x="142" y="50.2" transform="rotate(-90 142 50.2)">2</text>
<text x="215.9" y="48">31</text>
<text x="215.9" y="50.5">32</text>
<text x="215.9" y="53.1">33</text>
<text x="56.4" y="89.9">3</text>
<text x="121.9" y="88.6">39</text>
<text x="180.3" y="88.6">74</text>
<text x="238.7" y="88.6">88</text>
<text x="56.4" y="92.5">4</text>
<text x="56.4" y="95">5</text>
<text x="121.9" y="91.2">40</text>
<text x="121.9" y="93.7">41</text>
<text x="180.3" y="91.2">75</text>
<text x="180.3" y="93.7">76</text>
<text x="238.7" y="91.2">89</text>
<text x="238.7" y="93.7">90</text>
<text x="56.4" y="97.5">6</text>
<text x="56.4" y="100.1">7</text>
<text x="121.9" y="96.3">42</text>
<text x="121.9" y="98.8">44</text>
<text x="121.9" y="101.3">46</text>
<text x="180.3" y="96.3">77</text>
<text x="180.3" y="98.8">78</text>
<text x="180.3" y="101.3">79</text>
<text x="238.7" y="96.3">91</text>
<text x="238.7" y="98.8">92</text>
<text x="238.7" y="101.3">94</text>
<text x="55.8" y="107.7">10</text>
<text x="56.4" y="102.6">8</text>
<text x="56.4" y="105.2">9</text>
<text x="121.9" y="103.9">47</text>
<text x="121.9" y="106.4">48</text>
<text x="180.3" y="103.9">80</text>
<text x="180.3" y="106.4">81</text>
<text x="238.7" y="103.9">95</text>
<text x="238.7" y="106.4">97</text>
<text x="121.9" y="109">49</text>
<text x="121.9" y="111.5">50</text>
<text x="180.3" y="109">84</text>
<text x="180.3" y="111.5">85</text>
<text x="238.7" y="109">98</text>
<text x="238.7" y="111.5">99</text>
<text x="55.8" y="115.3">14</text>
<text x="55.8" y="117.9">19</text>
<text x="121.9" y="114">51</text>
<text x="121.9" y="116.6">52</text>
<text x="121.9" y="119.1">53</text>
<text x="180.3" y="114">86</text>
<text x="180.3" y="116.6">87</text>
<text x="238.1" y="114">100</text>
<text x="238.1" y="116.6">101</text>
<text x="238.1" y="119.1">103</text>
<text x="55.8" y="120.4">21</text>
<text x="55.8" y="122.9">23</text>
<text x="55.8" y="125.5">24</text>
<text x="121.9" y="121.7">54</text>
<text x="121.9" y="124.2">55</text>
<text x="238.1" y="121.7">105</text>
<text x="238.1" y="124.2">106</text>
<text x="121.9" y="126.7">59</text>
<text x="121.9" y="129.3">60</text>
<text x="121.9" y="131.8">61</text>
<text x="121.9" y="134.4">62</text>
<text x="121.9" y="136.9">63</text>
<text x="52.7" y="140.7">112</text>
<text x="52.7" y="143.3">114</text>
<text x="121.9" y="139.4">65</text>
<text x="121.9" y="142">67</text>
<text x="52.7" y="145.8">116</text>
<text x="52.7" y="148.3">117</text>
<text x="121.9" y="144.5">68</text>
<text x="121.9" y="147.1">69</text>
<text x="121.9" y="149.6">70</text>
<text x="52.7" y="150.9">123</text>
<text x="52.7" y="153.4">124</text>
<text x="52.7" y="156">125</text>
<text x="52.7" y="158.5">126</text>
<text x="52.7" y="161">127</text>
<text x="52.7" y="163.6">128</text>
<text x="52.7" y="166.1">129</text>
<text x="52.7" y="168.7">134</text>
<text x="52.7" y="171.2">137</text>
<text x="52.7" y="173.7">138</text>
<text x="52.7" y="176.3">139</text>
<text x="52.7" y="178.8">140</text>
<text x="52.7" y="181.4">141</text>
</g>
<g font-size="1.8" fill="#0f0f0f">
<text x="199.4" y="40.3">CLK_48000</text>
<text x="79.4" y="42.8">CLK_44100</text>
<text x="163.2" y="42.8">CLK_48000</text>
<text x="199.4" y="45.4">CLK_44100</text>
<text x="59.6" y="89.8">DEBUG0</text>
<text x="59.6" y="94.9">DEBUG2</text>
<text x="59.6" y="92.4">DEBUG1</text>
<text x="59.6" y="97.4">DEBUG3</text>
<text x="59.6" y="100">DEBUG4</text>
<text x="59.6" y="107.6">DEBUG7</text>
<text x="59.6" y="102.5">DEBUG5</text>
<text x="59.6" y="105.1">DEBUG6</text>
</g>
</svg>
